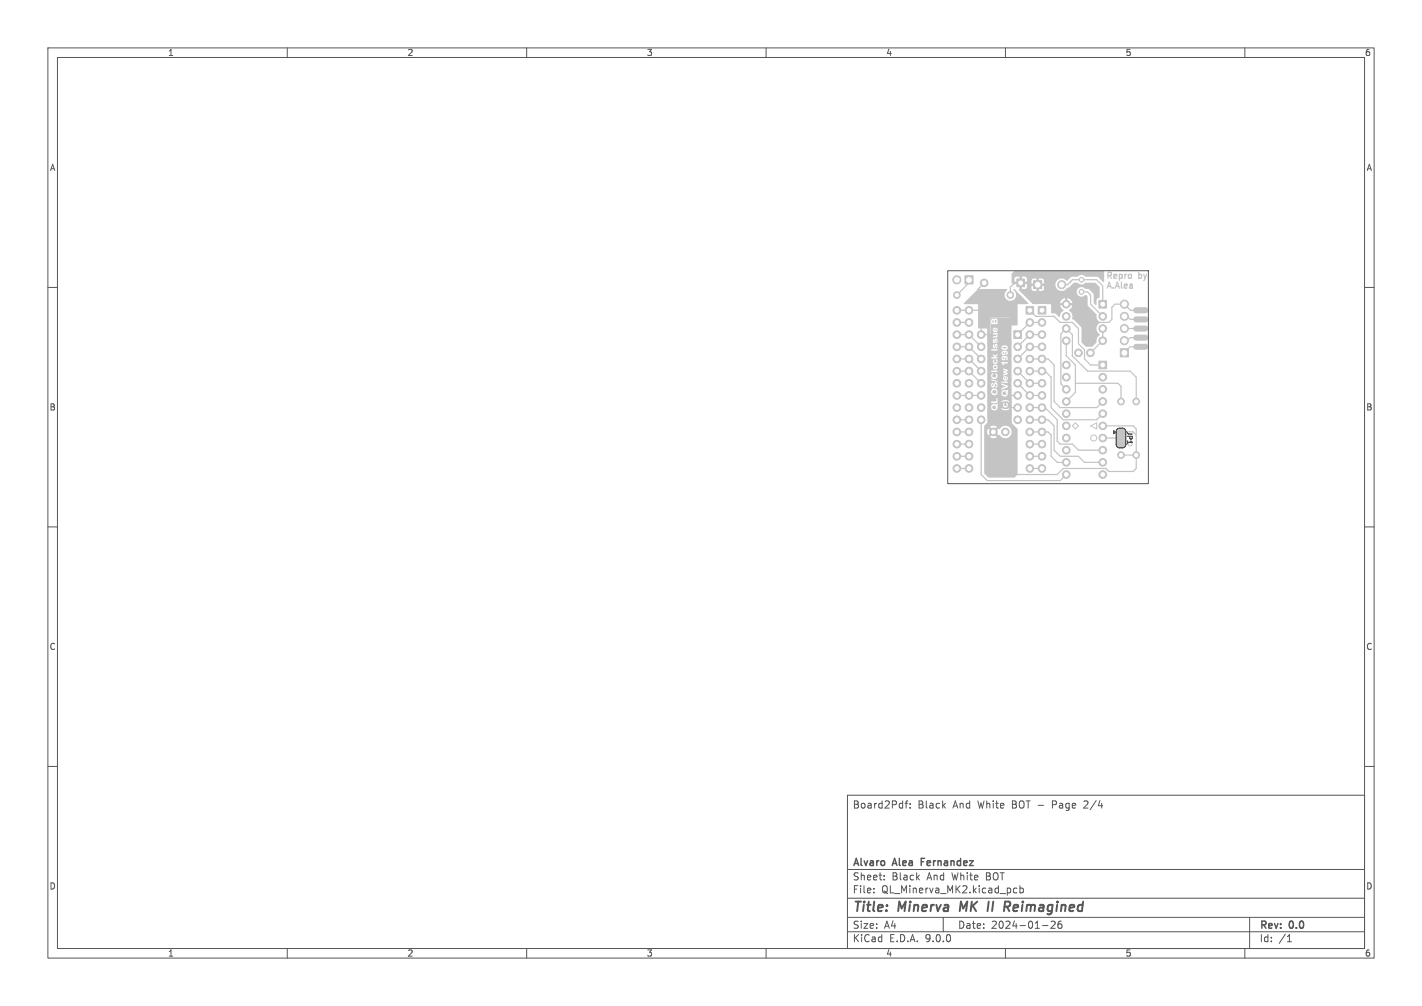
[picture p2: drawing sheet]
<svg xmlns="http://www.w3.org/2000/svg" width="297mm" height="210mm" viewBox="0 0 297 210" stroke-linecap="round" stroke-linejoin="round" font-family="sans-serif">
<g fill="none" stroke="#c4c4c4" stroke-width=".21">
<path d="M224.6 88.3l.6 .6-.6 .6-.6-.6zM227.8 88.9l1.3-.6v1.2z"/>
<circle cx="228.4" cy="91.4" r=".63"/>
</g>
<g fill="#c4c4c4">
<path d="M207.4 84.7h.6l-.1 .3 .2 .1v-.2v.3l-.3 .2-.4-.1-.1-.2z"/>
<path d="M209.5 81.8h.6l-.1 .3 .2 .1v-.2v.3l-.3 .2-.4-.1-.1-.3z"/>
<path d="M209.8 78.8h.1v.4l-.2-.1z"/>
<path d="M209.4 72.5l.7-.1 .2 .2-.7 .1z"/>
<path d="M207.6 68.7h.2v.4l-.2-.1z"/>
<path d="M207.8 66.8l.3 .1v.5h-.3z"/>
<path d="M207.3 66.9h.2v.5h-.2z"/>
<path d="M206.9 66.3h4.1v.9h-2.7v-.5l-.3-.2-.3 .2-.2-.2-.3 .1-.2 .5v.6h1.3v-.5h2.7v1.7h-2.6l-.3-.5 .1 .5-.3 .2v-.7l-.4 .1-.1 .4 .1 .3 .4 .2 .3-.2 .2-.3h2.6v1.2h-2.6l-.2-.3h.1v-.3h-.9v.3h.6l.2 .2-.1 .2h-.7v.3h.8l.2-.4h2.6v1.1h-2.6l-.1-.4-.3-.1-.2 .1-.1 .5-.1-.6-.2 .2v.3l.1 .3 .2 .1 .4-.6v.7l.2-.2 .1-.3h2.6v1.4h-.5l-.1-.3-.4-.2-1.6 .2-.1-.4-.2-.1-.3 .1-.1 .5-.1-.6-.2 .2v.3l.1 .3 .2 .1 .4-.6v.7l.2-.2 .1-.3h.9l-.1 .5 .5 .2 .6-.1 .2-.3h.5v1.1h-.5l-.1-.3-.3-.2h-1.8v-.3h-1.3v.3h2.6l-.3 .2-.1 .3v.3l.3 .1 .5-.1-.1-.5 .3 .1-.1 .5 .3-.1 .1-.3h.5v.5h-2.7v-.3l-.6 .4-.3-.4v.4l.3 .3h-.7v.2h1.3v-.2l-.4-.2 .4-.2h2.7v.6h-.5l-.2-.4-.5-.1-.4 .1-.2 .4 .1 .3 .3 .1 .4-.2-.1-.4 .3 .1-.1 .5 .3-.1 .1-.3h.5v.7h-2.6l-.1-.3-.3-.2 .1 .6h-.5l.1-.6-.3 .5 .1 .3 .4 .2 .3-.2 .2-.3h2.6v.4h-.5v-.3h-1.3v.2l.3 .4h.2l-.1-.3h1.4v.7h-2.6l-.2-.3-.3-.2-.4 .2-.1 .3 .1 .4 .4 .2 .3-.2 .2-.4h2.6v.6h-.5l-1-.3v.3l.6 .2-.6 .1v.2h-1.2v-.3h-1.3v.3h2.5v.1l.6 .2-.6 .2v.2l1-.3v-.3l-.6-.1 .6-.2v-.3h.5v1.3h-2.7l-.1-.4-.3-.2-.1 .3 .3 .2-.1 .3-.4 .1-.3-.2 .1-.7-.3 .2-.1 .3 .2 .5 .5 .2 .5-.2 .1-.4h2.7v.5h-.5l-.3-.5 .1 .5-.2 .2-.1-.7-.4 .1-.1 .4 .2 .4 .3 .1 .4-.2 .1-.3h.5v.5h-2.7l-1.3-.3v.2l1.3 .4v-.3h2.7v.4h-.5v-.3h-1v.3h-.1v-.3h-.2v.3h1.8v.6h-.5l-1.3-.5v.3l.1 .1h-.9l-.1-.4-.3-.2-.4 .2-.2 .6-.1-.2 .1-.5-.3 .1-.1 .4 .1 .4 .4 .1 .5-.8 .1 .4-.2 .2v.3l.3-.2 .2-.4h.9l.8 .3-.9 .3v.4l1.3-.6v-.3h.5v1l-.6-.2-.1 .3-.6-.2-.5 .4h-.8l-.2-.5-.6-.2-.4 .2-.2 .5 .2 .5 .5 .2 .5-.2 .2-.5h.8l.1 .7 .6 .3 .5-.3 .2-1h.4v2.3l-1-.3-.8 .3v.2l.8-.2 .8 .2v-.2h.2v.8h-.5l-.1-.4-.2-.1-.1 .3 .2 .2-.4 .2-.2-.2 .1-.5h-1.5v-1h-.2v.7h-1.1v.3h2.7l-.2 .3-1.2-.1-.1 .2-.8-.1-.3 .2-.1 .4 .2 .6 .6 .1 .5-.3 .2-1h1l.1 .5 .3 .2 .4-.2 .2-.3h.5v.6l-1 .2-.8-.2 .1 .3 .7 .2 .6-.2 .4-.3v.7h-4.1z"/>
<path d="M233.8 90.5h.6v.5h-.6z"/>
<circle cx="207.7" cy="81.8" r=".42"/>
<circle cx="207.9" cy="76.7" r=".27"/>
<circle cx="209.6" cy="74.8" r=".19"/>
<circle cx="209.6" cy="73.7" r=".19"/>
</g>
<g fill="#c4c4c4" stroke="#c4c4c4" stroke-width=".21">
<path d="M215.9 58.6h1.7v1.7h-1.7z"/>
<path d="M233.6 89.7h1.1l.2 .4v.6h-1.5v-.6z"/>
<path d="M233.4 90.9h1.5v1h-1.5z"/>
<path d="M233.4 92.2h1.5l-.1 .7-.3 .3h-.8l-.3-.3z"/>
<path d="M229.5 75.4h1.6v1.6h-1.6z"/>
<path d="M234 72.8h1.7v1.7h-1.7z"/>
<path d="M214.3 64h1.6v1.6h-1.6z"/>
<path d="M211.7 69.1h1.6v1.6h-1.6z"/>
<path d="M201.5 57.6h1.7v1.7h-1.7z"/>
<path d="M229.5 62.7h1.6v1.6h-1.6z"/>
<path d="M216.8 64h1.6v1.6h-1.6z"/>
<path d="M212.4 58.3h1.6v1.6h-1.6z"/>
<circle cx="221.7" cy="59.4" r=".85"/>
<circle cx="225.2" cy="73.7" r=".8"/>
<circle cx="227.7" cy="73.7" r=".8"/>
<circle cx="225.9" cy="58.4" r=".5"/>
<circle cx="225.9" cy="60.9" r=".5"/>
<circle cx="230.3" cy="78.7" r=".8"/>
<circle cx="230.3" cy="81.3" r=".8"/>
<circle cx="230.3" cy="83.8" r=".8"/>
<circle cx="230.3" cy="86.4" r=".8"/>
<circle cx="230.3" cy="88.9" r=".8"/>
<circle cx="230.3" cy="91.4" r=".8"/>
<circle cx="230.3" cy="94" r=".8"/>
<circle cx="230.3" cy="96.5" r=".8"/>
<circle cx="230.3" cy="99.1" r=".8"/>
<circle cx="222.7" cy="99.1" r=".8"/>
<circle cx="222.7" cy="96.5" r=".8"/>
<circle cx="222.7" cy="94" r=".8"/>
<circle cx="222.7" cy="91.4" r=".8"/>
<circle cx="222.7" cy="88.9" r=".8"/>
<circle cx="222.7" cy="86.4" r=".8"/>
<circle cx="222.7" cy="83.8" r=".8"/>
<circle cx="222.7" cy="81.3" r=".8"/>
<circle cx="222.7" cy="78.7" r=".8"/>
<circle cx="222.7" cy="76.2" r=".8"/>
<circle cx="234.8" cy="71.1" r=".85"/>
<circle cx="234.8" cy="68.6" r=".85"/>
<circle cx="234.8" cy="66" r=".85"/>
<circle cx="234.8" cy="63.5" r=".85"/>
<circle cx="215.1" cy="67.3" r=".8"/>
<circle cx="215.1" cy="69.9" r=".8"/>
<circle cx="215.1" cy="72.4" r=".8"/>
<circle cx="215.1" cy="74.9" r=".8"/>
<circle cx="215.1" cy="77.5" r=".8"/>
<circle cx="215.1" cy="80" r=".8"/>
<circle cx="215.1" cy="82.6" r=".8"/>
<circle cx="215.1" cy="85.1" r=".8"/>
<circle cx="215.1" cy="87.6" r=".8"/>
<circle cx="215.1" cy="90.2" r=".8"/>
<circle cx="215.1" cy="92.7" r=".8"/>
<circle cx="215.1" cy="95.3" r=".8"/>
<circle cx="215.1" cy="97.8" r=".8"/>
<circle cx="199.9" cy="97.8" r=".8"/>
<circle cx="199.9" cy="95.3" r=".8"/>
<circle cx="199.9" cy="92.7" r=".8"/>
<circle cx="199.9" cy="90.2" r=".8"/>
<circle cx="199.9" cy="87.6" r=".8"/>
<circle cx="199.9" cy="85.1" r=".8"/>
<circle cx="199.9" cy="82.6" r=".8"/>
<circle cx="199.9" cy="80" r=".8"/>
<circle cx="199.9" cy="77.5" r=".8"/>
<circle cx="199.9" cy="74.9" r=".8"/>
<circle cx="199.9" cy="72.4" r=".8"/>
<circle cx="199.9" cy="69.9" r=".8"/>
<circle cx="199.9" cy="67.3" r=".8"/>
<circle cx="199.9" cy="64.8" r=".8"/>
<circle cx="212.5" cy="72.4" r=".8"/>
<circle cx="212.5" cy="74.9" r=".8"/>
<circle cx="212.5" cy="77.5" r=".8"/>
<circle cx="212.5" cy="80" r=".8"/>
<circle cx="212.5" cy="82.5" r=".8"/>
<circle cx="212.5" cy="85.1" r=".8"/>
<circle cx="212.5" cy="87.6" r=".8"/>
<circle cx="204.9" cy="87.6" r=".8"/>
<circle cx="204.9" cy="85.1" r=".8"/>
<circle cx="204.9" cy="82.5" r=".8"/>
<circle cx="204.9" cy="80" r=".8"/>
<circle cx="204.9" cy="77.5" r=".8"/>
<circle cx="204.9" cy="74.9" r=".8"/>
<circle cx="204.9" cy="72.4" r=".8"/>
<circle cx="204.9" cy="69.8" r=".8"/>
<circle cx="199.8" cy="58.4" r=".85"/>
<circle cx="230.3" cy="66" r=".8"/>
<circle cx="230.3" cy="68.6" r=".8"/>
<circle cx="230.3" cy="71.1" r=".8"/>
<circle cx="222.7" cy="71.1" r=".8"/>
<circle cx="222.7" cy="68.6" r=".8"/>
<circle cx="222.7" cy="66" r=".8"/>
<circle cx="222.7" cy="63.5" r=".8"/>
<circle cx="217.6" cy="67.3" r=".8"/>
<circle cx="217.6" cy="69.8" r=".8"/>
<circle cx="217.6" cy="72.4" r=".8"/>
<circle cx="217.6" cy="74.9" r=".8"/>
<circle cx="217.6" cy="77.5" r=".8"/>
<circle cx="217.6" cy="80" r=".8"/>
<circle cx="217.6" cy="82.5" r=".8"/>
<circle cx="217.6" cy="85.1" r=".8"/>
<circle cx="217.6" cy="87.6" r=".8"/>
<circle cx="217.6" cy="90.2" r=".8"/>
<circle cx="217.6" cy="92.7" r=".8"/>
<circle cx="217.6" cy="95.2" r=".8"/>
<circle cx="217.6" cy="97.8" r=".8"/>
<circle cx="202.4" cy="97.8" r=".8"/>
<circle cx="202.4" cy="95.2" r=".8"/>
<circle cx="202.4" cy="92.7" r=".8"/>
<circle cx="202.4" cy="90.2" r=".8"/>
<circle cx="202.4" cy="87.6" r=".8"/>
<circle cx="202.4" cy="85.1" r=".8"/>
<circle cx="202.4" cy="82.5" r=".8"/>
<circle cx="202.4" cy="80" r=".8"/>
<circle cx="202.4" cy="77.5" r=".8"/>
<circle cx="202.4" cy="74.9" r=".8"/>
<circle cx="202.4" cy="72.4" r=".8"/>
<circle cx="202.4" cy="69.8" r=".8"/>
<circle cx="202.4" cy="67.3" r=".8"/>
<circle cx="202.4" cy="64.8" r=".8"/>
<circle cx="237.3" cy="95" r=".7"/>
<circle cx="237.3" cy="83.8" r=".7"/>
<circle cx="207.5" cy="90.2" r=".8"/>
<circle cx="210" cy="90.2" r=".8"/>
<circle cx="234.1" cy="95" r=".7"/>
<circle cx="234.1" cy="83.8" r=".7"/>
<circle cx="211" cy="61.6" r=".7"/>
<circle cx="199.8" cy="61.6" r=".7"/>
<circle cx="205.6" cy="59.1" r=".8"/>
<circle cx="236" cy="92.7" r=".4"/>
</g>
<g fill="none" stroke="#c4c4c4" stroke-width=".25">
<path d="M202.4 59.1l-2.6 2.5M205.6 59.1l-1.3 1.2v1.3l.6 .6v7.7h1.9v18.4M221.7 59.4h1.3l1-1h5l1.3 1.3v3.8M199.9 69.9h2.5l2.5 2.5M199.9 64.8h5M199.9 77.5h2.5l2.5 2.5M199.9 72.4h2.5l2.5 2.5M199.9 67.3h2.5M199.9 74.9h2.5l2.5 2.6M211 61.6v-1.7l.9-.8h2.9l.4 .3h1.5v2.1h6v2h1.9l3.8 3.8h3.2l.6-.6v-2.6l.7-.6h1.9l1.3 1.3h1.2M212.5 77.5l2.6 2.5M215.1 67.3l-2.5 2.6"/>
<path d="M215.1 64.8l1.3 1.2h3.8l1.2 1.3h2.6l1.2 1.3v3.2l1.3 1.2v1.9l1.3 1.3h2.5M215.1 69.9l-2.5 2.5M215.1 72.4l-2.5 2.5M215.1 69.9h2.5M215.1 74.9h3.8l1.3 1.3v7.6l1.2 1.3h7.7l1.2-1.3M215.1 77.5h2.5M215.1 72.4h2.5M215.1 67.3h2.5M216.7 61h.1M218.3 77.5l1.2 1.2v6.4l2.6 2.5h7l1.2-1.2M222.7 71.1v3.2l1.9 1.9v5.7l-1.9 1.9M225.9 60.9h1.2l.7 .7v1.9l2.5 2.6"/>
<path d="M230.3 68.6v2.5l-2.6 2.6M234.8 68.6h2.5M235.4 66l.6 .7h1.3M237.3 68.6h.1M237.3 70.5h-1.3l-.6 .6h-.6M237.3 72.4h-1.3l-1.2 1.2M199.9 92.7h2.5M199.9 97.8h2.5M199.9 82.6h5M199.9 90.2h2.5M199.9 95.3h2.5M199.9 87.6h2.5"/>
<path d="M204.9 87.6v11.5l1.3 1.2h15.2l1.3-1.2M206.2 88.9h.1M206.2 88.9l3.2 3.2v7h11.4l1.3-1.3h8.9l.6 .6h5.1l.6-.6v-8.3l-.6-.6h-6.4M206.8 88.3l-.6 .6M208.7 91.4h.1M211.2 85.1h1.3M212.5 82.6h-1.3v5.7h-4.4M212.5 80l2.6 2.6M215.1 92.7h2.5M215.1 85.1h2.5M215.1 97.8h2.5M215.1 82.6h2.5"/>
<path d="M215.1 80h2.5M215.1 90.2h3.8l.6 .6v4.5l1.3 1.2h2.5M215.1 87.6h3.8l1.3 1.3v5.1l1.2 1.3h3.8l1.3 1.2h3.8M215.1 95.3h2.5M218.3 85.1l2.5 2.5v4.5l.6 .6h2.6l1.2 1.3h5.1M222.7 81.3l-1.1-1.2v-10.4l1.1-1.1 1.3 1.3v4.4l3.2 3.2h8.8l1.3 1.2v5.1M224.6 80h8.9l.6 .6v3.2M230.3 91.4h3.8M234.1 90.1h2.5l.7 .7M234.1 95h3.2M236 92.7h-1.9"/>
</g>
<path d="M237.3 68.6h1.9M237.3 70.5h1.9M237.3 72.4h1.9M237.3 64.8h1.9M237.3 66.7h1.9" fill="none" stroke="#c4c4c4" stroke-width="1.3"/>
<g fill="#c4c4c4">
<path d="M211.3 57.1l.7-.6h18.5l.1 .1-.1 2.3-1.3-1.1-2.6-.1a1.06 1.06 0 0 0-1.6 .1h-1.2l-.9 .8a1.43 1.43 0 0 0-2.2 0h-2.7l-.2-.4-.8-.1v1h-.5v-1h-.7l-.3 .3-.1 .8h1v.5h-1v.6l.3 .4h.8v-.9h.5v.9h.6l.4-.2v-.8h-.9v-.5h.9v-.6h2.7a1.3 1.3 0 0 0 .3 1.9 1.3 1.3 0 0 0 1.9-.4l.5-.2 .9-.9h.8a1.1 1.1 0 0 0 1.6 0h2l1 .9v2.2l-.6 .4-.2 1.2-.5-.5-.1-1.9-.9-.9-.7-.1a1.03 1.03 0 0 0-1.5-.1 1.03 1.03 0 0 0 0 1.5 1.03 1.03 0 0 0 1.5-.1l.5 .3v1.9l1.8 1.9a1.31 1.31 0 0 0 .6 1.5v.3a1.36 1.36 0 0 0 .1 2.3v.2a1.53 1.53 0 0 0-.7 1.5l-.9 .9h-1.4l-.8-1-.1-3.1-1.4-1.5-.5-.2a1.59 1.59 0 0 0-.7-1.8l.5-.4 .3-.6h-1v-.5h1a1.29 1.29 0 0 0-1.1-1.1v1h-.5v-1a1.29 1.29 0 0 0-1 1.1h1v.5h-1l.3 .6 .5 .4a1.86 1.86 0 0 0-.9 1.4l-.8-.7-.9-.1-.1-1.9-3.8-.1-2.9-2.9 .1-.1v-1h.5v1l.7-.1 .3-.2 .1-.8h-1v-.5h1l-.1-.8-.3-.2h-.7v.9h-.5v-.9h-.8l-.2 .3v.7h1v.5h-1l-.2 .2-.4-.5z"/>
<path d="M201.3 63.3l3-3h6l.1 .2a1.23 1.23 0 0 0-.3 1.9 1.23 1.23 0 0 0 1.9-.1 1.23 1.23 0 0 0-.3-1.8v-.2l.2 .1 2.9 2.9-.1 .2h-2.2v4.4h-1.2v17.8h-.4v-19.4h-4.1v19.4h4.5v2.6l1.2 1.3v.5h-1.2a1.35 1.35 0 0 0-1.1-1.2 1.35 1.35 0 0 0-1.5 .7l-.1-.2-.7 .7-.4-.3 .7-.7a1.29 1.29 0 0 0-1.4 0l.6 .7-.3 .3-.7-.7a1.29 1.29 0 0 0 0 1.5l.7-.7 .3 .4-.6 .6a1.29 1.29 0 0 0 1.4 0l-.7-.6 .4-.4 .7 .7a.17 .17 0 0 1 .1-.2 .17 .17 0 0 1 .2 .2 1.3 1.3 0 0 0 1.5 .5 1.3 1.3 0 0 0 .9-1.3h1.2v8.9l-.6 .7h-5.4l-.9-1v-9.7l.6-.7v-.6v-19.1l-1.9-.1v-5h-2.9z"/>
</g>
<g fill="#fff" stroke="#fff" stroke-width=".21">
<circle cx="236" cy="92.7" r=".2"/>
<circle cx="216.7" cy="59.4" r=".5"/>
<circle cx="221.7" cy="59.4" r=".5"/>
<circle cx="225.2" cy="73.7" r=".4"/>
<circle cx="227.7" cy="73.7" r=".4"/>
<circle cx="225.9" cy="58.4" r=".25"/>
<circle cx="225.9" cy="60.9" r=".25"/>
<circle cx="230.3" cy="76.2" r=".4"/>
<circle cx="230.3" cy="78.7" r=".4"/>
<circle cx="230.3" cy="81.3" r=".4"/>
<circle cx="230.3" cy="83.8" r=".4"/>
<circle cx="230.3" cy="86.4" r=".4"/>
<circle cx="230.3" cy="88.9" r=".4"/>
<circle cx="230.3" cy="91.4" r=".4"/>
<circle cx="230.3" cy="94" r=".4"/>
<circle cx="230.3" cy="96.5" r=".4"/>
<circle cx="230.3" cy="99.1" r=".4"/>
<circle cx="222.7" cy="99.1" r=".4"/>
<circle cx="222.7" cy="96.5" r=".4"/>
<circle cx="222.7" cy="94" r=".4"/>
<circle cx="222.7" cy="91.4" r=".4"/>
<circle cx="222.7" cy="88.9" r=".4"/>
<circle cx="222.7" cy="86.4" r=".4"/>
<circle cx="222.7" cy="83.8" r=".4"/>
<circle cx="222.7" cy="81.3" r=".4"/>
<circle cx="222.7" cy="78.7" r=".4"/>
<circle cx="222.7" cy="76.2" r=".4"/>
<circle cx="234.8" cy="73.7" r=".5"/>
<circle cx="234.8" cy="71.1" r=".5"/>
<circle cx="234.8" cy="68.6" r=".5"/>
<circle cx="234.8" cy="66" r=".5"/>
<circle cx="234.8" cy="63.5" r=".5"/>
<circle cx="215.1" cy="64.8" r=".4"/>
<circle cx="215.1" cy="67.3" r=".4"/>
<circle cx="215.1" cy="69.9" r=".4"/>
<circle cx="215.1" cy="72.4" r=".4"/>
<circle cx="215.1" cy="74.9" r=".4"/>
<circle cx="215.1" cy="77.5" r=".4"/>
<circle cx="215.1" cy="80" r=".4"/>
<circle cx="215.1" cy="82.6" r=".4"/>
<circle cx="215.1" cy="85.1" r=".4"/>
<circle cx="215.1" cy="87.6" r=".4"/>
<circle cx="215.1" cy="90.2" r=".4"/>
<circle cx="215.1" cy="92.7" r=".4"/>
<circle cx="215.1" cy="95.3" r=".4"/>
<circle cx="215.1" cy="97.8" r=".4"/>
<circle cx="199.9" cy="97.8" r=".4"/>
<circle cx="199.9" cy="95.3" r=".4"/>
<circle cx="199.9" cy="92.7" r=".4"/>
<circle cx="199.9" cy="90.2" r=".4"/>
<circle cx="199.9" cy="87.6" r=".4"/>
<circle cx="199.9" cy="85.1" r=".4"/>
<circle cx="199.9" cy="82.6" r=".4"/>
<circle cx="199.9" cy="80" r=".4"/>
<circle cx="199.9" cy="77.5" r=".4"/>
<circle cx="199.9" cy="74.9" r=".4"/>
<circle cx="199.9" cy="72.4" r=".4"/>
<circle cx="199.9" cy="69.9" r=".4"/>
<circle cx="199.9" cy="67.3" r=".4"/>
<circle cx="199.9" cy="64.8" r=".4"/>
<circle cx="212.5" cy="69.9" r=".4"/>
<circle cx="212.5" cy="72.4" r=".4"/>
<circle cx="212.5" cy="74.9" r=".4"/>
<circle cx="212.5" cy="77.5" r=".4"/>
<circle cx="212.5" cy="80" r=".4"/>
<circle cx="212.5" cy="82.6" r=".4"/>
<circle cx="212.5" cy="85.1" r=".4"/>
<circle cx="212.5" cy="87.6" r=".4"/>
<circle cx="204.9" cy="87.6" r=".4"/>
<circle cx="204.9" cy="85.1" r=".4"/>
<circle cx="204.9" cy="82.6" r=".4"/>
<circle cx="204.9" cy="80" r=".4"/>
<circle cx="204.9" cy="77.5" r=".4"/>
<circle cx="204.9" cy="74.9" r=".4"/>
<circle cx="204.9" cy="72.4" r=".4"/>
<circle cx="204.9" cy="69.9" r=".4"/>
<circle cx="202.4" cy="58.4" r=".5"/>
<circle cx="199.8" cy="58.4" r=".5"/>
<circle cx="230.3" cy="63.5" r=".4"/>
<circle cx="230.3" cy="66.1" r=".4"/>
<circle cx="230.3" cy="68.6" r=".4"/>
<circle cx="230.3" cy="71.1" r=".4"/>
<circle cx="222.7" cy="71.1" r=".4"/>
<circle cx="222.7" cy="68.6" r=".4"/>
<circle cx="222.7" cy="66.1" r=".4"/>
<circle cx="222.7" cy="63.5" r=".4"/>
<circle cx="217.6" cy="64.8" r=".4"/>
<circle cx="217.6" cy="67.3" r=".4"/>
<circle cx="217.6" cy="69.9" r=".4"/>
<circle cx="217.6" cy="72.4" r=".4"/>
<circle cx="217.6" cy="74.9" r=".4"/>
<circle cx="217.6" cy="77.5" r=".4"/>
<circle cx="217.6" cy="80" r=".4"/>
<circle cx="217.6" cy="82.6" r=".4"/>
<circle cx="217.6" cy="85.1" r=".4"/>
<circle cx="217.6" cy="87.6" r=".4"/>
<circle cx="217.6" cy="90.2" r=".4"/>
<circle cx="217.6" cy="92.7" r=".4"/>
<circle cx="217.6" cy="95.3" r=".4"/>
<circle cx="217.6" cy="97.8" r=".4"/>
<circle cx="202.4" cy="97.8" r=".4"/>
<circle cx="202.4" cy="95.3" r=".4"/>
<circle cx="202.4" cy="92.7" r=".4"/>
<circle cx="202.4" cy="90.2" r=".4"/>
<circle cx="202.4" cy="87.6" r=".4"/>
<circle cx="202.4" cy="85.1" r=".4"/>
<circle cx="202.4" cy="82.6" r=".4"/>
<circle cx="202.4" cy="80" r=".4"/>
<circle cx="202.4" cy="77.5" r=".4"/>
<circle cx="202.4" cy="74.9" r=".4"/>
<circle cx="202.4" cy="72.4" r=".4"/>
<circle cx="202.4" cy="69.9" r=".4"/>
<circle cx="202.4" cy="67.3" r=".4"/>
<circle cx="202.4" cy="64.8" r=".4"/>
<circle cx="237.3" cy="95" r=".35"/>
<circle cx="237.3" cy="83.8" r=".35"/>
<circle cx="207.5" cy="90.2" r=".4"/>
<circle cx="210" cy="90.2" r=".4"/>
<circle cx="234.1" cy="95" r=".35"/>
<circle cx="234.1" cy="83.8" r=".35"/>
<circle cx="211" cy="61.6" r=".35"/>
<circle cx="199.8" cy="61.6" r=".35"/>
<circle cx="213.2" cy="59.1" r=".4"/>
<circle cx="205.6" cy="59.1" r=".4"/>
</g>
<path d="M232.6 89.9l.3 .3-.3 .3zM233.1 90.1a.7 .7 0 0 1 .7-.7h.6a.7 .7 0 0 1 .7 .7M233.1 92.8a.7 .7 0 0 0 .7 .7h.6a.7 .7 0 0 0 .7-.7M233.1 90v2.8M235.1 90v2.8M235.5 92v.6" fill="none" stroke="#000" stroke-width=".21"/>
<g fill="none" stroke="#575757" stroke-width=".21">
<path d="M10 10h277v190h-277zM12 12h273v186h-273zM60 10v2M110 10v2M160 10v2M210 10v2M260 10v2M197.9 56.5h42v44.5h-42zM10 60h2M285 60h2M10 110h2M285 110h2"/>
<path d="M10 160h2M177 166h108v32h-108zM189 167.7h.6M189.6 167.2l-.4 .2v1.3M190.1 168.6v.1M190.1 167.8v.1M227.2 167.8l-.9 .9h.9M285 160h2M60 198v2M110 198v2M160 198v2M177 194.5h108"/>
<path d="M177 191.5h108M177 187.5h108M177 181.5h108M182.5 186.3v.1M182.5 185.5v.1M184.7 183.6v.1M184.7 182.8v.1M197 191.5v3M210 198v2M212.4 185.5l-.4-.1-.3 .3 .1 .6h.6M213 185.5l.5-.1 .2 .3-.1 .6h-.6M213 184.9v1.5"/>
<path d="M217.7 193.2h1.2M220.3 192.4v.5l-.8 .9h.9M221.2 192.4a1.17 1.17 0 0 0-.1 1.3h.6l.1-.5-.3-.3h-.4l-.1 .3M260 198v2M261 191.5v6.5M268.9 196.6h.8M269 195.5l.3-.4v1.5"/>
</g>
<path d="M200.7 188.2l-.3 2M210.3 189.3l.5 .9M210.7 188.2l.2 .1a.58 .58 0 0 1-.3 1" fill="none" stroke="#575757" stroke-width=".4"/>
<path d="M192.4 179.9h.5M193.1 179.2h-.7v1.5" fill="none" stroke="#575757" stroke-width=".3"/>
<g font-size="2.8" fill="#575757">
<text x="178" y="190.9">Title:</text>
<text x="187.7" y="190.9">Minerva</text>
<text x="201.3" y="190.9">MK II</text>
<text x="212.2" y="190.9">Reimagined</text>
</g>
<g font-size="2.1" fill="#575757">
<text x="178" y="169">Board2Pdf:</text>
<text x="191.7" y="169">Black</text>
<text x="199.1" y="169">And</text>
<text x="204.4" y="169">White</text>
<text x="211.6" y="169">BOT -</text>
<text x="220.3" y="169">Page</text>
<text x="227.1" y="169">2/4</text>
<text x="178" y="184">Sheet:</text>
<text x="178" y="181.2">Alvaro</text>
<text x="186.2" y="184">Black</text>
<text x="186.6" y="181.2">Alea</text>
<text x="193.1" y="181.2">Fernandez</text>
<text x="193.7" y="184">And</text>
<text x="199" y="184">White</text>
<text x="206.2" y="184">BOT</text>
<text x="178" y="186.7">File:</text>
<text x="184.1" y="186.7">QL_Minerva_MK2.kicad_pcb</text>
<text x="178" y="196.9">KiCad</text>
<text x="178" y="194.1">Size:</text>
<text x="184.7" y="194.1">A4</text>
<text x="185.7" y="196.9">E.D.A.</text>
<text x="193.3" y="196.9">9.0.0</text>
<text x="200" y="194.1">Date:</text>
<text x="207" y="194.1">2024-01-26</text>
<text x="263" y="194.3">Rev:</text>
<text x="263" y="196.9">Id:</text>
<text x="267.1" y="196.9">/1</text>
<text x="269.4" y="194.3">0.0</text>
</g>
<g font-size="1.8" fill="#575757">
<text x="35" y="11.9">1</text>
<text x="85" y="11.9">2</text>
<text x="135" y="11.9">3</text>
<text x="185" y="11.9">4</text>
<text x="235" y="11.9">5</text>
<text x="285" y="11.9">6</text>
<text x="10.3" y="35.9">A</text>
<text x="285.4" y="35.9">A</text>
<text x="10.3" y="85.9">B</text>
<text x="285.3" y="85.9">B</text>
<text x="10.3" y="135.9">C</text>
<text x="285.3" y="135.9">C</text>
<text x="10.3" y="185.9">D</text>
<text x="285.3" y="185.9">D</text>
<text x="35" y="199.9">1</text>
<text x="85" y="199.9">2</text>
<text x="135" y="199.9">3</text>
<text x="185" y="199.9">4</text>
<text x="235" y="199.9">5</text>
<text x="285" y="199.9">6</text>
</g>
<g font-size="1.8" fill="#c4c4c4">
<text x="231" y="58.3">Repro</text>
<text x="237.9" y="58.3">by</text>
<text x="231" y="60.3">A.Alea</text>
</g>
<text font-size="1.4" x="235.2" y="90" transform="rotate(90 235.2 90)">JP1</text>
</svg>
